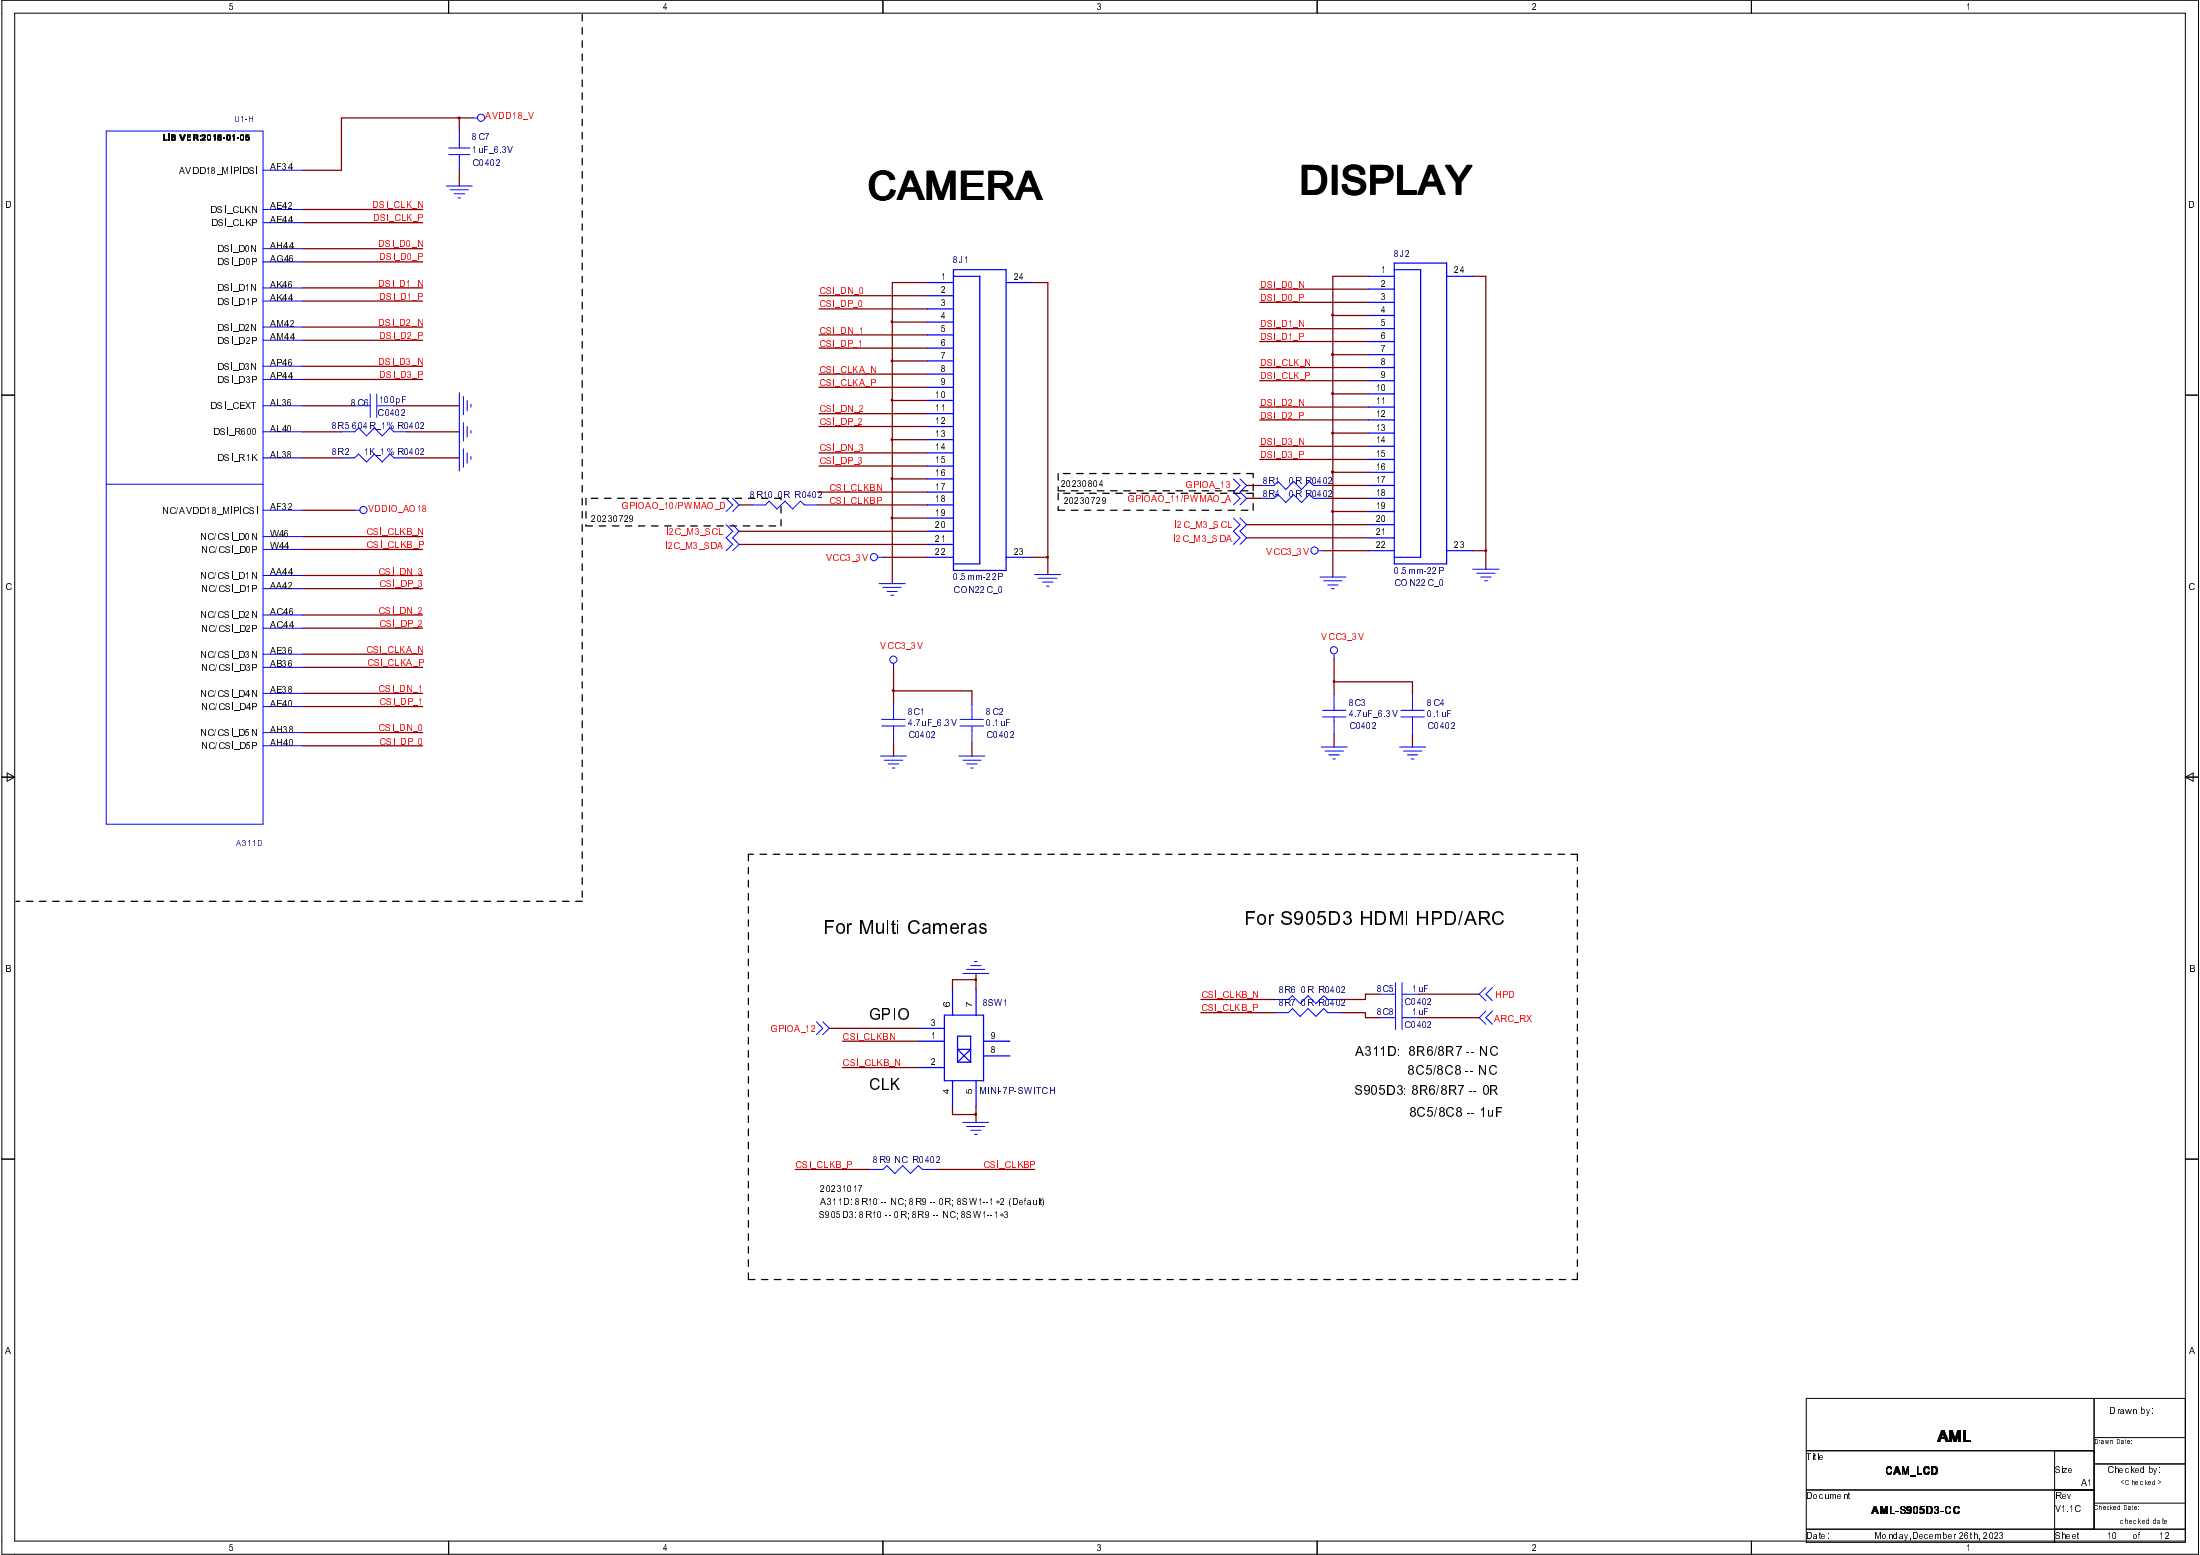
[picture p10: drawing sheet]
<svg xmlns="http://www.w3.org/2000/svg" width="297mm" height="210mm" viewBox="0 0 297 210" stroke-linecap="round" stroke-linejoin="round" font-family="sans-serif">
<g fill="none" stroke="#800000" stroke-width=".17">
<path d="M62 15.9v1.8M63.8 15.9h-17.7v7.1h-5.3M40.8 38.9h16.3M40.8 35.3h16.3M40.8 33.6h16.3M40.8 28.3h16.3M40.8 30.1h16.3M62 23v2.1M110.6 39.9h14.6M125.2 38.1h-4.7v40.7M139.4 38.1h2.1v39.5M170.1 39h14.6"/>
<path d="M184.7 37.3h-4.7v40.6M198.8 37.3h1.8v39.5M40.8 40.6h16.3M40.8 44.2h16.3M40.8 54.8h7.1M40.8 51.2h16.3M40.8 49.4h16.3M40.8 45.9h16.3M40.8 58.3h5.3M53.2 54.8h8.8M54.9 58.3h7.1M110.6 41.7h14.6"/>
<path d="M110.6 45.2h14.6M110.6 47h14.6M110.6 50.5h14.6M110.6 52.3h14.6M110.6 55.8h14.6M110.6 57.6h14.6M120.5 43.5h4.7M120.5 48.7h4.7M120.5 54.1h4.7M120.5 59.4h4.7M170.1 40.8h14.6M170.1 44.4h14.6"/>
<path d="M170.1 46.1h14.6M170.1 49.6h14.6M170.1 51.4h14.6M170.1 54.9h14.6M170.1 56.7h14.6M180 42.6h4.7M180 47.9h4.7M180 53.2h4.7M180 58.5h4.7M40.8 68.9h7.1M40.8 61.8h5.3M40.8 79.5h16.3"/>
<path d="M40.8 77.7h16.3M40.8 72.4h16.3M40.8 74.2h16.3M54.9 61.8h7.1M99.8 71.7h25.4M99.8 73.5h25.4M99.8 68.2h1.8M110.4 66.4h14.8M110.4 68.2h14.8M110.6 61.1h14.6M110.6 62.9h14.6M119.2 75.2h6"/>
<path d="M120.5 64.6h4.7M120.5 69.9h4.7M139.4 75.2h2.1M168.3 70.8h16.4M168.3 72.6h16.4M168.3 65.5h2M168.3 67.3h2M170.1 60.2h14.6M170.1 62h14.6M178.7 74.3h6M179.1 65.5h5.6M179.1 67.3h5.6"/>
<path d="M180 63.8h4.7M180 69h4.7M198.8 74.3h1.8M40.8 93.6h16.3M40.8 95.4h16.3M40.8 88.3h16.3M40.8 90.1h16.3M40.8 98.9h16.3M40.8 84.8h16.3M40.8 83h16.3M120.6 90.3v4.7M120.6 93.3h10.6v1.7"/>
<path d="M180.1 89v4.8M180.1 99.1v1.7M180.1 92h10.6v1.8M190.7 99.1v1.7M40.8 100.7h16.3M120.6 100.3v1.8M131.2 100.3v1.8M112 138.8h12M131.8 132.2h-3.2v1.3M131.8 131.4v2.1M162.1 134.9h10.1M162.1 136.7h10.1"/>
<path d="M181 136.7h3.4v.7h1.9M186.3 134.2h-1.9v.7h-3.4M191.6 134.2h8.1M191.6 137.4h8.1M107.4 157.9h10.1M113.7 140.5h10.3M113.7 144.1h10.3M126.3 157.9h13.4M128.6 149.4v1.1h3.2M131.8 149.4v2.1"/>
</g>
<path d="M61.9 15.8h.2v.1l-.1 .1h-.1z" fill-rule="evenodd" fill="#800000"/>
<path d="M61.9 15.8h.2v.1l-.1 .1h-.1z" fill="none" stroke="#800000" stroke-width=".14"/>
<path d="M120.3 43.3h.2v.2h-.2z" fill-rule="evenodd" fill="#800000"/>
<path d="M120.3 43.3h.2v.2h-.2z" fill="none" stroke="#800000" stroke-width=".14"/>
<path d="M120.3 48.6h.2v.2h-.2z" fill-rule="evenodd" fill="#800000"/>
<path d="M120.3 48.6h.2v.2h-.2z" fill="none" stroke="#800000" stroke-width=".14"/>
<path d="M120.3 53.9h.2v.2h-.2z" fill-rule="evenodd" fill="#800000"/>
<path d="M120.3 53.9h.2v.2h-.2z" fill="none" stroke="#800000" stroke-width=".14"/>
<path d="M120.3 59.3h.2v.1h-.2z" fill-rule="evenodd" fill="#800000"/>
<path d="M120.3 59.3h.2v.1h-.2z" fill="none" stroke="#800000" stroke-width=".14"/>
<path d="M120.3 64.5h.2l.1 .1-.2 .2-.1-.1z" fill-rule="evenodd" fill="#800000"/>
<path d="M120.3 64.5h.2l.1 .1-.2 .2-.1-.1z" fill="none" stroke="#800000" stroke-width=".14"/>
<path d="M120.3 69.8h.2v.2h-.2z" fill-rule="evenodd" fill="#800000"/>
<path d="M120.3 69.8h.2v.2h-.2z" fill="none" stroke="#800000" stroke-width=".14"/>
<path d="M179.8 42.4h.2l.1 .1-.2 .2-.1-.1z" fill-rule="evenodd" fill="#800000"/>
<path d="M179.8 42.4h.2l.1 .1-.2 .2-.1-.1z" fill="none" stroke="#800000" stroke-width=".14"/>
<path d="M179.8 47.7h.2v.3h-.2z" fill-rule="evenodd" fill="#800000"/>
<path d="M179.8 47.7h.2v.3h-.2z" fill="none" stroke="#800000" stroke-width=".14"/>
<path d="M179.8 53h.2l.1 .1-.2 .2-.1-.1z" fill-rule="evenodd" fill="#800000"/>
<path d="M179.8 53h.2l.1 .1-.2 .2-.1-.1z" fill="none" stroke="#800000" stroke-width=".14"/>
<path d="M179.8 58.4h.2l.1 .1-.2 .1-.1-.1z" fill-rule="evenodd" fill="#800000"/>
<path d="M179.8 58.4h.2l.1 .1-.2 .1-.1-.1z" fill="none" stroke="#800000" stroke-width=".14"/>
<path d="M179.8 63.6h.2v.2h-.2z" fill-rule="evenodd" fill="#800000"/>
<path d="M179.8 63.6h.2v.2h-.2z" fill="none" stroke="#800000" stroke-width=".14"/>
<path d="M179.8 69h.2h.1l-.2 .2-.1-.1z" fill-rule="evenodd" fill="#800000"/>
<path d="M179.8 69h.2h.1l-.2 .2-.1-.1z" fill="none" stroke="#800000" stroke-width=".14"/>
<path d="M120.5 93.1h.2v.2h-.2z" fill-rule="evenodd" fill="#800000"/>
<path d="M120.5 93.1h.2v.2h-.2z" fill="none" stroke="#800000" stroke-width=".14"/>
<path d="M180 91.9h.2v.2h-.2z" fill-rule="evenodd" fill="#800000"/>
<path d="M180 91.9h.2v.2h-.2z" fill="none" stroke="#800000" stroke-width=".14"/>
<path d="M141.3 75.1h.2v.2h-.2z" fill-rule="evenodd" fill="#800000"/>
<path d="M141.3 75.1h.2v.2h-.2z" fill="none" stroke="#800000" stroke-width=".14"/>
<path d="M200.5 74.2h.2v.2h-.2z" fill-rule="evenodd" fill="#800000"/>
<path d="M200.5 74.2h.2v.2h-.2z" fill="none" stroke="#800000" stroke-width=".14"/>
<path d="M131.6 132.2h.2v.1h-.2z" fill-rule="evenodd" fill="#800000"/>
<path d="M131.6 132.2h.2v.1h-.2z" fill="none" stroke="#800000" stroke-width=".14"/>
<path d="M131.6 150.3h.2l.1 .1-.2 .2-.1-.1z" fill-rule="evenodd" fill="#800000"/>
<path d="M131.6 150.3h.2l.1 .1-.2 .2-.1-.1z" fill="none" stroke="#800000" stroke-width=".14"/>
<g fill="none" stroke="#00f" stroke-width=".14">
<path d="M14.3 17.7h21.2v93.6h-21.2zM60.6 20h2.9M62 17.7v2.3M63.8 15.9h.7M35.5 23h5.3M35.5 28.3h5.3M35.5 30.1h5.3M35.5 33.6h5.3M35.5 35.3h5.3M35.5 38.9h5.3M60.2 25.1h3.6M60.6 20.9h2.9"/>
<path d="M60.8 25.6h2.4M61.3 26.2h1.4M61.8 26.7h.4M62 20.9v2.1M35.5 40.6h5.3M35.5 44.2h5.3M35.5 45.9h5.3M35.5 49.4h5.3M35.5 51.2h5.3M35.5 54.8h5.3M35.5 58.3h5.3M46.1 58.3h1.8l.5-.6 1.1 1.1 1-1.1 1.1 1.1 1.1-1.1 .5 .6h1.7"/>
<path d="M47.9 54.8h2.1M50 53.2v3.1M50.9 54.8h2.3M50.9 53.2v3.1M62 53v10.6M62.6 53.5v2.5M62.6 57.1v2.4M63.1 54.1v1.4M63.1 57.6v1.4M63.6 54.6v.3M63.6 58.1v.4M14.3 65.4h21.2"/>
<path d="M35.5 77.7h5.3M35.5 79.5h5.3M35.5 72.4h5.3M35.5 74.2h5.3M35.5 68.9h5.3M35.5 61.8h5.3M46.1 61.8h1.8l.5-.5 1.1 1.1 1-1.1 1.1 1.1 1.1-1.1 .5 .5h1.7M47.9 68.9h.7M62.6 60.6v2.5M63.1 61.1v1.4M63.6 61.6v.4M98 70.8l.9 .9-.9 .9 .9 .9-.9 .8"/>
<path d="M98 67.3l.9 .9-.9 .8M98.9 70.8l.9 .9-.9 .9 .9 .9-.9 .8M98.9 67.3l.9 .9-.9 .8M101.6 68.2h1.7l.5-.6 1.1 1.1 1.1-1.1 1 1.1 1.1-1.1 .5 .6h1.8M118.5 75.2h.7M118.7 78.8h3.5M119.2 79.3h2.5M119.8 79.8h1.4M139.7 77.6h3.5M140.2 78.1h2.5M140.8 78.6h1.4M141.3 79.1h.3"/>
<path d="M166.5 64.6l.9 .9-.9 .9 .9 .9-.9 .9M166.5 69.9l.9 .9-.9 .9 .9 .9-.9 .9M167.4 64.6l.9 .9-.9 .9 .9 .9-.9 .9M167.4 69.9l.9 .9-.9 .9 .9 .9-.9 .9M170.3 65.5h1.7l.5-.5 1.1 1.1 1.1-1.1 1 1.1 1.1-1.1 .5 .5h1.8M170.3 67.3h1.7l.5-.5 1.1 1 1.1-1 1 1 1.1-1 .5 .5h1.8M178 74.3h.7M178.2 77.9h3.5M178.7 78.4h2.5M179.3 79h1.4M179.8 79.5h.3M198.8 76.8h3.6"/>
<path d="M199.4 77.4h2.4M199.9 77.9h1.4M200.4 78.4h.4M35.5 83h5.3M35.5 95.4h5.3M35.5 98.9h5.3M35.5 90.1h5.3M35.5 93.6h5.3M35.5 84.8h5.3M35.5 88.3h5.3M119 98h3.2M119 97.1h3.2"/>
<path d="M120.3 80.3h.3M120.6 89.5v.8M120.6 95v2.1M120.6 98v2.3M129.6 98h3.2M129.6 97.1h3.2M131.2 95v2.1M131.2 98v2.3M178.6 96.8h3.1M178.6 95.9h3.1M180.1 88.3v.7M180.1 93.8v2.1"/>
<path d="M180.1 96.8v2.3M189.1 96.8h3.2M189.1 95.9h3.2M190.7 93.8v2.1M190.7 96.8v2.3M35.5 100.7h5.3M118.9 102.1h3.5M119.4 102.6h2.5M119.9 103.1h1.5M120.5 103.7h.3M129.5 102.1h3.5M130 102.6h2.5"/>
<path d="M130.5 103.1h1.4M131.1 103.7h.3M178.4 100.8h3.5M178.9 101.4h2.5M179.4 101.9h1.4M180 102.4h.3M189 100.8h3.5M189.5 101.4h2.5M190 101.9h1.4M190.5 102.4h.4M110.2 137.9l.9 .9-.9 .9M111.1 137.9l.9 .9-.9 .9"/>
<path d="M130 131.4h3.5M130.5 130.9h2.5M131.1 130.3h1.4M131.6 129.8h.3M172.2 134.9h1.7l.6-.5 1.1 1.1 1-1.1 1.1 1.1 1-1.1 .6 .5h1.7M172.2 136.7h1.7l.6-.6 1.1 1.1 1-1.1 1.1 1.1 1-1.1 .6 .6h1.7M186.3 134.2h2.1M186.3 137.4h2.1M188.4 132.6v6.4M189.3 134.2h2.3M189.3 132.6v6.4M189.3 137.4h2.3"/>
<path d="M200.6 133.3l-.9 .9 .9 .9M200.6 136.5l-.9 .9 .9 .9M201.5 133.3l-.9 .9 .9 .9M201.5 136.5l-.9 .9 .9 .9M117.5 157.9h1.7l.6-.5 1 1 1.1-1 1 1 1.1-1 .5 .5h1.8M130 151.5h3.5M130.5 152.1h2.5M131.1 152.6h1.4M131.6 153.1h.3"/>
<circle cx="65" cy="15.9" r=".49"/>
<circle cx="49.1" cy="68.8" r=".49"/>
<circle cx="118" cy="75.2" r=".49"/>
<circle cx="177.5" cy="74.3" r=".49"/>
<circle cx="120.6" cy="89" r=".49"/>
<circle cx="180.1" cy="87.8" r=".49"/>
</g>
<g fill="none" stroke="#00f" stroke-width=".17">
<path d="M125.2 38.1h3.5M125.2 39.9h3.5M128.7 36.4h7.1v40.6h-7.1zM128.7 37.3h3.6v38.8h-3.6M135.8 38.1h3.6M184.7 37.3h3.6M184.7 39h3.6M188.3 36.4h3.5v38.8h-3.5M188.3 35.5h7v40.6h-7zM195.3 37.3h3.5M125.2 41.7h3.5M125.2 43.5h3.5"/>
<path d="M125.2 45.2h3.5M125.2 47h3.5M125.2 48.7h3.5M125.2 50.5h3.5M125.2 52.3h3.5M125.2 54.1h3.5M125.2 55.8h3.5M125.2 57.6h3.5M125.2 59.4h3.5M184.7 40.8h3.6M184.7 42.6h3.6M184.7 44.4h3.6"/>
<path d="M184.7 46.1h3.6M184.7 47.9h3.6M184.7 49.6h3.6M184.7 51.4h3.6M184.7 53.2h3.6M184.7 54.9h3.6M184.7 56.7h3.6M184.7 58.5h3.6M125.2 61.1h3.5M125.2 62.9h3.5M125.2 64.6h3.5M125.2 66.4h3.5"/>
<path d="M125.2 68.2h3.5M125.2 69.9h3.5M125.2 71.7h3.5M125.2 73.5h3.5M125.2 75.2h3.5M135.8 75.2h3.6M184.7 60.2h3.6M184.7 62h3.6M184.7 63.8h3.6M184.7 65.5h3.6M184.7 67.3h3.6M184.7 69h3.6"/>
<path d="M184.7 70.8h3.6M184.7 72.6h3.6M184.7 74.3h3.6M195.3 74.3h3.5M124 138.8h3.5M127.5 137h5.3v8.9h-5.3zM128.6 133.5v3.5M131.8 133.5v3.5M124 140.5h3.5M124 144.1h3.5M128.6 145.9v3.5M129.3 143.4v-3.5h1.8v3.5"/>
<path d="M129.3 143.4h1.8M129.3 143.4l1.8-1.8h-1.8l1.8 1.8M131.8 145.9v3.5M132.8 140.5h3.6M132.8 142.5h3.6"/>
</g>
<g fill="none" stroke="#000" stroke-width=".14">
<path d="M.3 0h296.5v209.8h-296.5zM60.6 0v1.8M119.2 0v1.8M177.8 0v1.8M236.5 0v1.8M.3 53.3h1.7M295.1 53.3h1.7M.3 104.9h1.7M1 104.4l1 .5-1 .6zM295.1 104.9h1.7M295.1 104.9l1-.5v1.1zM.3 156.5h1.7"/>
<path d="M295.1 156.5h1.7M243.9 195.8h38.8M277.4 195.8v12.4M282.7 188.8v17.6M282.7 197.6h12.4M282.7 194.1h12.4M295.1 188.8h-51.2v19.4h51.2v-206.4h-293.1v206.2h293.1M60.6 208v1.8M119.2 208v1.8M177.8 208v1.8M236.5 208v1.8M243.9 201.1h38.8"/>
<path d="M243.9 206.4h51.2M282.7 202.9h12.4"/>
</g>
<g fill="none" stroke="#000" stroke-width=".17">
<path d="M78.6 1.9v.9M78.6 3.7v.9M78.6 5.5v.9M78.6 7.3v.9M78.6 9v.9M78.6 10.8v.9M78.6 12.5v.9M78.6 14.3v.9M78.6 16.1v.9M78.6 17.9v.9M78.6 19.6v.9M78.6 21.4v.9"/>
<path d="M78.6 23.2v.8M78.6 24.9v.9M78.6 26.7v.9M78.6 28.4v.9M78.6 30.2v.9M78.6 32v.9M78.6 33.7v.9M78.6 35.5v.9M78.6 37.3v.8M78.6 39v.9M78.6 40.8v.9M78.6 42.6v.9"/>
<path d="M78.6 44.4v.8M78.6 46.1v.9M78.6 47.9v.8M78.6 49.6v.9M78.6 51.4v.9M78.6 53.2v.9M78.6 54.9v.9M78.6 56.7v.9M78.6 58.5v.9M78.6 60.2v.9M78.6 62v.9M78.6 63.8v.8"/>
<path d="M78.6 65.5v.9M78.6 67.3v.9M78.6 69v.9M78.6 70.8v.9M78.6 72.6v.9M78.6 74.3v.9M78.6 76.1v.9M78.6 77.9v.9M78.6 79.7v.9M79.1 67.3v.9M79.1 69v.9M79.1 70.8v.2h.9"/>
<path d="M79.8 67.3h.9M80.9 71h.9M81.6 67.3h.9M82.7 71h.9M83.4 67.3h.9M84.5 71h.8M85.2 67.3h.8M86.2 71h.9M86.9 67.3h.9M88 71h.9M88.7 67.3h.8M89.7 71h.9"/>
<path d="M90.4 67.3h.9M91.5 71h.9M92.2 67.3h.9M93.3 71h.8M94 67.3h.9M95 71h.9M95.8 67.3h.8M96.8 71h.9M97.5 67.3h.9M98.5 71h.9M99.3 67.3h.9M100.3 71h.9"/>
<path d="M101 67.3h.9M102.1 71h.9M102.8 67.3h.9M103.8 71h.9M104.6 67.3h.8v.2M105.4 68.4v.9M105.4 70.1v.9M142.9 63.9v.9M142.9 65.7v.6h.9M142.9 66.6v.9M142.9 68.4v.5h.9M143.6 66.6h.9"/>
<path d="M143.6 63.9h.9M144.6 68.9h.9M144.6 66.3h.9M145.4 66.6h.9M145.4 63.9h.9M146.4 68.9h.9M146.4 66.3h.9M147.1 66.6h.9M147.1 63.9h.9M148.2 68.9h.9M148.2 66.3h.9M148.9 66.6h.9"/>
<path d="M148.9 63.9h.9M149.9 68.9h.9M149.9 66.3h.9M150.7 66.6h.8M150.7 63.9h.8M151.7 68.9h.9M151.7 66.3h.9M152.4 66.6h.9M152.4 63.9h.9M153.5 68.9h.8M153.5 66.3h.8M154.2 66.6h.9"/>
<path d="M154.2 63.9h.9M155.2 68.9h.9M155.2 66.3h.9M156 66.6h.8M156 63.9h.8M157 68.9h.9M157 66.3h.9M157.7 66.6h.9M157.7 63.9h.9M158.8 68.9h.9M158.8 66.3h.9M159.5 66.6h.9"/>
<path d="M159.5 63.9h.9M160.6 68.9h.8M160.6 66.3h.8M161.2 66.6h.9M161.2 63.9h.9M162.3 68.9h.9M162.3 66.3h.9M163 66.6h.9M163 63.9h.9M164.1 68.9h.8M164.1 66.3h.8M164.8 66.6h.8"/>
<path d="M164.8 63.9h.8M165.8 68.9h.9M165.8 66.3h.9M166.5 66.6h.9M166.5 63.9h.9M167.6 68.9h.9M167.6 66.3h.9M168.3 63.9h.9v.6M168.3 66.6h.9v.5M169.2 65.4v.9M169.2 68v.9M78.6 81.4v.9"/>
<path d="M78.6 83.2v.9M78.6 84.9v.9M78.6 86.7v.9M78.6 88.5v.9M78.6 90.3v.8M78.6 92v.9M78.6 93.8v.9M78.6 95.5v.9M78.6 97.3v.9M78.6 99.1v.8M78.6 100.8v.9M78.6 102.6v.9"/>
<path d="M78.6 104.4v.8M78.6 106.1v.9M78.6 107.9v.9M78.6 109.7v.8M78.6 111.4v.9M78.6 113.2v.9M78.6 115v.9M78.6 116.8v.8M78.6 118.5v.9M101 117.1v.8M101 118.8v.9M101.7 115.3h-.7v.9"/>
<path d="M102.6 115.3h.9M104.4 115.3h.9M106.2 115.3h.8M107.9 115.3h.9M109.7 115.3h.9M111.5 115.3h.8M113.2 115.3h.9M115 115.3h.9M116.8 115.3h.8M118.5 115.3h.9M120.3 115.3h.9M122 115.3h.9"/>
<path d="M123.8 115.3h.9M125.6 115.3h.8M127.3 115.3h.9M129.1 115.3h.9M130.9 115.3h.9M132.6 115.3h.9M134.4 115.3h.9M136.1 115.3h.9M137.9 115.3h.9M139.7 115.3h.9M141.5 115.3h.9M143.2 115.3h.9"/>
<path d="M145 115.3h.9M146.8 115.3h.9M148.5 115.3h.9M150.3 115.3h.9M152.1 115.3h.8M153.8 115.3h.9M155.6 115.3h.9M157.4 115.3h.8M159.1 115.3h.9M160.9 115.3h.9M162.6 115.3h.9M164.4 115.3h.9"/>
<path d="M166.2 115.3h.9M168 115.3h.8M169.7 115.3h.9M171.5 115.3h.9M173.3 115.3h.9M175 115.3h.9M176.8 115.3h.9M178.6 115.3h.8M180.3 115.3h.9M182.1 115.3h.9M183.9 115.3h.8M185.6 115.3h.9"/>
<path d="M187.4 115.3h.9M189.1 115.3h.9M190.9 115.3h.9M192.7 115.3h.9M194.4 115.3h.9M196.2 115.3h.9M197.9 115.3h.9M199.7 115.3h.9M201.5 115.3h.9M203.3 115.3h.9M205 115.3h.9M206.8 115.3h.9"/>
<path d="M208.6 115.3h.9M210.4 115.3h.8M212.1 115.3h.9v.9M213 117.1v.8M213 118.8v.9M2.2 121.7h.5M3.6 121.7h.8M5.3 121.7h.9M7.1 121.7h.9M8.9 121.7h.8M10.6 121.7h.9M12.4 121.7h.9"/>
<path d="M14.2 121.7h.9M16 121.7h.8M17.7 121.7h.9M19.5 121.7h.8M21.2 121.7h.9M23 121.7h.9M24.8 121.7h.9M26.5 121.7h.9M28.3 121.7h.9M30.1 121.7h.8M31.8 121.7h.9M33.6 121.7h.9"/>
<path d="M35.3 121.7h.9M37.1 121.7h.9M38.9 121.7h.8M40.6 121.7h.9M42.4 121.7h.9M44.2 121.7h.9M45.9 121.7h.9M47.7 121.7h.9M49.5 121.7h.9M51.3 121.7h.9M53 121.7h.9M54.8 121.7h.9"/>
<path d="M56.5 121.7h.9M58.3 121.7h.9M60.1 121.7h.9M61.8 121.7h.9M63.6 121.7h.9M65.4 121.7h.8M67.1 121.7h.9M68.9 121.7h.9M70.7 121.7h.8M72.4 121.7h.9M74.2 121.7h.9M75.9 121.7h.9"/>
<path d="M77.7 121.7h.9M78.6 120.3v.8M101 120.6v.9M101 122.4v.9M101 124.2v.8M101 125.9v.9M101 127.7v.9M101 129.5v.8M101 131.2v.9M101 133v.9M101 134.7v.9M101 136.5v.9"/>
<path d="M101 138.3v.8M213 120.6v.9M213 122.4v.9M213 124.2v.8M213 125.9v.9M213 127.7v.9M213 129.5v.8M213 131.2v.9M213 133v.9M213 134.7v.9M213 136.5v.9M213 138.3v.8"/>
<path d="M101 140v.9M101 141.8v.9M101 143.6v.8M101 145.3v.9M101 147.1v.9M101 148.9v.9M101 150.6v.9M101 152.4v.9M101 154.2v.9M101 156v.8M101 157.7v.9M101 159.5v.9"/>
<path d="M213 140v.9M213 141.8v.9M213 143.6v.8M213 145.3v.9M213 147.1v.9M213 148.9v.9M213 150.6v.9M213 152.4v.9M213 154.2v.9M213 156v.8M213 157.7v.9M213 159.5v.9"/>
<path d="M101 161.2v.9M101 163v.9M101 164.8v.9M101 166.5v.9M101 168.3v.9M101 170.1v.8M101 171.8v.9h.9M102.8 172.7h.9M104.6 172.7h.8M106.3 172.7h.9M108.1 172.7h.9M109.9 172.7h.8"/>
<path d="M111.6 172.7h.9M113.4 172.7h.9M115.1 172.7h.9M116.9 172.7h.9M118.7 172.7h.9M120.5 172.7h.9M122.2 172.7h.9M124 172.7h.9M125.7 172.7h.9M127.5 172.7h.9M129.3 172.7h.9M131.1 172.7h.8"/>
<path d="M132.8 172.7h.9M134.6 172.7h.9M136.4 172.7h.8M138.1 172.7h.9M139.9 172.7h.9M141.6 172.7h.9M143.4 172.7h.9M145.2 172.7h.8M146.9 172.7h.9M148.7 172.7h.9M150.4 172.7h.9M152.2 172.7h.9"/>
<path d="M154 172.7h.9M155.8 172.7h.9M157.6 172.7h.8M159.3 172.7h.9M161.1 172.7h.9M162.9 172.7h.8M164.6 172.7h.9M166.4 172.7h.9M168.1 172.7h.9M169.9 172.7h.9M171.7 172.7h.8M173.4 172.7h.9"/>
<path d="M175.2 172.7h.9M176.9 172.7h.9M178.7 172.7h.9M180.5 172.7h.9M182.3 172.7h.8M184 172.7h.9M185.8 172.7h.8M187.5 172.7h.9M189.3 172.7h.9M191.1 172.7h.9M192.9 172.7h.9M194.6 172.7h.9"/>
<path d="M196.4 172.7h.9M198.2 172.7h.8M199.9 172.7h.9M201.7 172.7h.9M203.5 172.7h.8M205.2 172.7h.9M207 172.7h.9M208.7 172.7h.9M210.5 172.7h.9M213 171.8v.9h-.7M213 161.2v.9M213 163v.9"/>
<path d="M213 164.8v.9M213 166.5v.9M213 168.3v.9M213 170.1v.8"/>
</g>
<g font-size="5.5">
<text x="117.2" y="27">CAMERA</text>
<text x="175.5" y="26.2">DISPLAY</text>
</g>
<g font-size="2.7">
<text x="168" y="124.8">For S905D3 HDMI HPD/ARC</text>
<text x="111.1" y="126.1">For Multi Cameras</text>
</g>
<g font-size="2.2">
<text x="117.3" y="137.8">GPIO</text>
<text x="117.3" y="147.1">CLK</text>
<text x="261.5" y="194.7">AML</text>
</g>
<g font-size="1.8">
<text x="183" y="142.5">A311D: 8R6/8R7 -- NC</text>
<text x="182.8" y="147.8">S905D3: 8R6/8R7 -- 0R</text>
<text x="190" y="145.2">8C5/8C8 -- NC</text>
<text x="190.2" y="150.8">8C5/8C8 -- 1uF</text>
</g>
<g font-size="1.5">
<text x="254.5" y="199">CAM_LCD</text>
<text x="252.8" y="204.3">AML-S905D3-CC</text>
</g>
<g font-size="1.3">
<text x="30.9" y="1.4">5</text>
<text x="89.5" y="1.4">4</text>
<text x="148.2" y="1.4">3</text>
<text x="206.8" y="1.4">2</text>
<text x="265.4" y="1.4">1</text>
<text x="24.1" y="23.5">AVDD18_MIPIDSI</text>
<text x="36.4" y="23">AF34</text>
<text x=".7" y="28">D</text>
<text x="28.4" y="28.7">DSI_CLKN</text>
<text x="36.4" y="28.3">AE42</text>
<text x="295.5" y="28">D</text>
<text x="28.5" y="30.5">DSI_CLKP</text>
<text x="29.2" y="34">DSI_D0N</text>
<text x="29.3" y="35.8">DSI_D0P</text>
<text x="36.4" y="30.1">AE44</text>
<text x="36.4" y="33.6">AH44</text>
<text x="36.4" y="35.3">AG46</text>
<text x="29.2" y="39.3">DSI_D1N</text>
<text x="29.3" y="41.1">DSI_D1P</text>
<text x="36.4" y="38.9">AK46</text>
<text x="36.4" y="40.6">AK44</text>
<text x="127" y="37.8">1</text>
<text x="127" y="39.6">2</text>
<text x="127" y="41.4">3</text>
<text x="136.9" y="37.8">24</text>
<text x="186.5" y="36.9">1</text>
<text x="186.5" y="38.7">2</text>
<text x="186.5" y="40.5">3</text>
<text x="196.4" y="36.9">24</text>
<text x="29.2" y="44.6">DSI_D2N</text>
<text x="29.3" y="46.4">DSI_D2P</text>
<text x="36.4" y="44.2">AM42</text>
<text x="36.4" y="45.9">AM44</text>
<text x="127" y="43.1">4</text>
<text x="127" y="44.9">5</text>
<text x="127" y="46.7">6</text>
<text x="186.5" y="42.2">4</text>
<text x="186.5" y="44">5</text>
<text x="186.5" y="45.8">6</text>
<text x="186.5" y="47.5">7</text>
<text x="29.2" y="49.9">DSI_D3N</text>
<text x="29.3" y="51.7">DSI_D3P</text>
<text x="36.4" y="49.4">AP46</text>
<text x="36.4" y="51.2">AP44</text>
<text x="126.3" y="53.7">10</text>
<text x="127" y="48.4">7</text>
<text x="127" y="50.2">8</text>
<text x="127" y="51.9">9</text>
<text x="185.8" y="52.8">10</text>
<text x="186.5" y="49.3">8</text>
<text x="186.5" y="51.1">9</text>
<text x="28.4" y="55.2">DSI_CEXT</text>
<text x="28.7" y="58.8">DSI_R600</text>
<text x="36.4" y="54.8">AL36</text>
<text x="36.4" y="58.3">AL40</text>
<text x="126.3" y="55.5">11</text>
<text x="126.3" y="57.2">12</text>
<text x="126.3" y="59">13</text>
<text x="185.8" y="54.6">11</text>
<text x="185.8" y="56.3">12</text>
<text x="185.8" y="58.1">13</text>
<text x="185.8" y="59.9">14</text>
<text x="29.3" y="62.3">DSI_R1K</text>
<text x="36.4" y="61.8">AL38</text>
<text x="126.3" y="60.7">14</text>
<text x="126.3" y="62.5">15</text>
<text x="126.3" y="64.3">16</text>
<text x="143.2" y="65.7">20230804</text>
<text x="185.8" y="61.6">15</text>
<text x="185.8" y="63.4">16</text>
<text x="185.8" y="65.2">17</text>
<text x="21.9" y="69.3">NC/AVDD18_MIPICSI</text>
<text x="36.4" y="68.9">AF32</text>
<text x="79.8" y="70.4">20230729</text>
<text x="126.3" y="66.1">17</text>
<text x="126.3" y="67.8">18</text>
<text x="126.3" y="69.6">19</text>
<text x="126.3" y="71.3">20</text>
<text x="143.6" y="68">20230729</text>
<text x="185.8" y="66.9">18</text>
<text x="185.8" y="68.7">19</text>
<text x="185.8" y="70.4">20</text>
<text x="27" y="72.9">NC/CSI_D0N</text>
<text x="27.1" y="74.6">NC/CSI_D0P</text>
<text x="36.4" y="77.7">AA44</text>
<text x="36.4" y="72.4">W46</text>
<text x="36.4" y="74.2">W44</text>
<text x="126.3" y="73.1">21</text>
<text x="126.3" y="74.9">22</text>
<text x="136.9" y="74.9">23</text>
<text x="185.8" y="72.2">21</text>
<text x="185.8" y="74">22</text>
<text x="196.4" y="74">23</text>
<text x=".7" y="79.6">C</text>
<text x="27" y="83.5">NC/CSI_D2N</text>
<text x="27" y="78.1">NC/CSI_D1N</text>
<text x="27.1" y="79.9">NC/CSI_D1P</text>
<text x="36.4" y="83">AC46</text>
<text x="36.4" y="79.5">AA42</text>
<text x="295.5" y="79.6">C</text>
<text x="27" y="88.8">NC/CSI_D3N</text>
<text x="27.1" y="85.3">NC/CSI_D2P</text>
<text x="36.4" y="84.8">AC44</text>
<text x="36.4" y="88.3">AE36</text>
<text x="27" y="94.1">NC/CSI_D4N</text>
<text x="27.1" y="95.8">NC/CSI_D4P</text>
<text x="27.1" y="90.6">NC/CSI_D3P</text>
<text x="36.4" y="95.4">AE40</text>
<text x="36.4" y="90.1">AB36</text>
<text x="36.4" y="93.6">AE38</text>
<text x="27" y="99.4">NC/CSI_D5N</text>
<text x="27.1" y="101.1">NC/CSI_D5P</text>
<text x="36.4" y="100.7">AH40</text>
<text x="36.4" y="98.9">AH38</text>
<text x=".7" y="131.1">B</text>
<text x="295.5" y="131.1">B</text>
<text x="128.2" y="136">6</text>
<text x="131.4" y="136">78SW1</text>
<text x="125.7" y="140.2">1</text>
<text x="125.7" y="143.7">2</text>
<text x="125.7" y="138.5">3</text>
<text x="133.9" y="142.2">8</text>
<text x="133.9" y="140.2">9</text>
<text x="128.2" y="147.6">4</text>
<text x="131.4" y="147.6">5</text>
<text x="110.7" y="160.9">20231017</text>
<text x="110.6" y="164.4">S905D3: 8R10 -- 0R; 8R9 -- NC; 8SW1--1+3</text>
<text x="110.7" y="162.6">A311D: 8R10 -- NC; 8R9 -- 0R; 8SW1--1+2 (Default)</text>
<text x=".7" y="182.7">A</text>
<text x="295.5" y="182.7">A</text>
<text x="284.8" y="190.9">Drawn by:</text>
<text x="243.9" y="197.1">Title</text>
<text x="243.9" y="202.4">Document</text>
<text x="277.4" y="202.4">Rev</text>
<text x="277.4" y="198.8">Size</text>
<text x="281" y="200.6">A1</text>
<text x="284.5" y="198.8">Checked by:</text>
<text x="30.9" y="209.4">5</text>
<text x="89.5" y="209.4">4</text>
<text x="148.2" y="209.4">3</text>
<text x="206.8" y="209.4">2</text>
<text x="243.9" y="207.7">Date:</text>
<text x="253.1" y="207.7">Monday,December 26th, 2023</text>
<text x="265.4" y="209.4">1</text>
<text x="277.4" y="204.1">V1.1C</text>
<text x="277.4" y="207.7">Sheet</text>
<text x="284.5" y="207.7">10</text>
<text x="288" y="207.7">of</text>
<text x="291.5" y="207.7">12</text>
</g>
<g font-size="1.3" fill="#f00">
<text x="65.5" y="16.1">AVDD18_V</text>
<text x="50.2" y="28.1">DSI_CLK_N</text>
<text x="50.3" y="29.9">DSI_CLK_P</text>
<text x="51.1" y="33.4">DSI_D0_N</text>
<text x="51.2" y="35.1">DSI_D0_P</text>
<text x="51.1" y="38.7">DSI_D1_N</text>
<text x="51.2" y="40.5">DSI_D1_P</text>
<text x="110.6" y="39.8">CSI_DN_0</text>
<text x="110.6" y="41.5">CSI_DP_0</text>
<text x="170.1" y="38.9">DSI_D0_N</text>
<text x="170.1" y="40.6">DSI_D0_P</text>
<text x="51.1" y="44">DSI_D2_N</text>
<text x="51.2" y="45.8">DSI_D2_P</text>
<text x="110.6" y="45">CSI_DN_1</text>
<text x="110.6" y="46.8">CSI_DP_1</text>
<text x="170.1" y="44.2">DSI_D1_N</text>
<text x="170.1" y="45.9">DSI_D1_P</text>
<text x="51.1" y="49.3">DSI_D3_N</text>
<text x="51.2" y="51.1">DSI_D3_P</text>
<text x="110.6" y="50.3">CSI_CLKA_N</text>
<text x="110.6" y="52.1">CSI_CLKA_P</text>
<text x="170.1" y="49.4">DSI_CLK_N</text>
<text x="170.1" y="51.2">DSI_CLK_P</text>
<text x="110.6" y="55.7">CSI_DN_2</text>
<text x="110.6" y="57.4">CSI_DP_2</text>
<text x="170.1" y="54.8">DSI_D2_N</text>
<text x="170.1" y="56.5">DSI_D2_P</text>
<text x="110.6" y="60.9">CSI_DN_3</text>
<text x="110.6" y="62.7">CSI_DP_3</text>
<text x="160" y="65.9">GPIOA_13</text>
<text x="170.1" y="60">DSI_D3_N</text>
<text x="170.1" y="61.8">DSI_D3_P</text>
<text x="49.7" y="69">VDDIO_AO18</text>
<text x="83.9" y="68.7">GPIOAO_10/PWMAO_D</text>
<text x="112" y="68">CSI_CLKBP</text>
<text x="112" y="66.3">CSI_CLKBN</text>
<text x="152.2" y="67.8">GPIOAO_11/PWMAO_A</text>
<text x="158.6" y="71.3">I2C_M3_SCL</text>
<text x="49.4" y="72.2">CSI_CLKB_N</text>
<text x="49.4" y="74">CSI_CLKB_P</text>
<text x="51.1" y="77.6">CSI_DN_3</text>
<text x="89.7" y="74.2">I2C_M3_SDA</text>
<text x="89.9" y="72.2">I2C_M3_SCL</text>
<text x="111.5" y="75.8">VCC3_3V</text>
<text x="158.4" y="73.1">I2C_M3_SDA</text>
<text x="171" y="74.9">VCC3_3V</text>
<text x="51.1" y="82.8">CSI_DN_2</text>
<text x="51.1" y="79.3">CSI_DP_3</text>
<text x="49.4" y="88.1">CSI_CLKA_N</text>
<text x="49.5" y="89.9">CSI_CLKA_P</text>
<text x="51.1" y="84.6">CSI_DP_2</text>
<text x="118.9" y="87.6">VCC3_3V</text>
<text x="178.4" y="86.4">VCC3_3V</text>
<text x="51.1" y="93.4">CSI_DN_1</text>
<text x="51.2" y="95.2">CSI_DP_1</text>
<text x="51.1" y="98.7">CSI_DN_0</text>
<text x="51.2" y="100.5">CSI_DP_0</text>
<text x="162.1" y="134.7">CSI_CLKB_N</text>
<text x="162.1" y="136.5">CSI_CLKB_P</text>
<text x="201.7" y="137.9">ARC_RX</text>
<text x="201.8" y="134.7">HPD</text>
<text x="104" y="139.3">GPIOA_12</text>
<text x="113.7" y="140.4">CSI_CLKBN</text>
<text x="113.7" y="143.9">CSI_CLKB_N</text>
<text x="107.4" y="157.7">CSI_CLKB_P</text>
<text x="132.7" y="157.7">CSI_CLKBP</text>
</g>
<g font-size="1.3" fill="#000080">
<text x="63.8" y="18.9">8C7</text>
<text x="63.8" y="22.4">C0402</text>
<text x="63.8" y="20.7">1uF_6.3V</text>
<text x="128.7" y="35.6">8J1</text>
<text x="188.3" y="34.7">8J2</text>
<text x="44.8" y="58">8R5 604R_1% R0402</text>
<text x="47.5" y="54.8">8C6</text>
<text x="51" y="56.2">C0402</text>
<text x="51.1" y="54.4">100pF</text>
<text x="44.8" y="61.5">8R2</text>
<text x="49.1" y="61.5">1K_1% R0402</text>
<text x="170.5" y="65.4">8R1</text>
<text x="174.1" y="65.4">0R R0402</text>
<text x="101.3" y="67.3">8R10 0R R0402</text>
<text x="170.5" y="67.1">8R4</text>
<text x="174.1" y="67.1">0R R0402</text>
<text x="188.3" y="77.4">0.5mm-22P</text>
<text x="128.7" y="78.3">0.5mm-22P</text>
<text x="128.7" y="80.1">CON22C_0</text>
<text x="188.3" y="79.2">CON22C_0</text>
<text x="182.1" y="95.2">8C3</text>
<text x="192.7" y="95.2">8C4</text>
<text x="122.6" y="96.5">8C1</text>
<text x="122.6" y="98">4.7uF_6.3V</text>
<text x="122.6" y="99.7">C0402</text>
<text x="133.2" y="96.5">8C2</text>
<text x="133.2" y="98">0.1uF</text>
<text x="133.2" y="99.7">C0402</text>
<text x="182.1" y="96.8">4.7uF_6.3V</text>
<text x="182.1" y="98.4">C0402</text>
<text x="192.7" y="96.8">0.1uF</text>
<text x="192.7" y="98.4">C0402</text>
<text x="172.7" y="134">8R6 0R R0402</text>
<text x="172.7" y="135.8">8R7 0R R0402</text>
<text x="185.9" y="133.9">8C5</text>
<text x="185.9" y="137">8C8</text>
<text x="189.6" y="135.6">C0402</text>
<text x="190.7" y="133.9">1uF</text>
<text x="190.7" y="137">1uF</text>
<text x="189.6" y="138.8">C0402</text>
<text x="132.2" y="147.7">MINI-7P-SWITCH</text>
<text x="117.9" y="157">8R9 NC R0402</text>
</g>
<g font-size="1.2" fill="#000080">
<text x="31.5" y="16.4">U1-H</text>
<text x="31.8" y="114.3">A311D</text>
</g>
<text font-size="1.2" x="22" y="18.9">LIB VER:2018-01-05</text>
<g font-size="1.1">
<text x="286.3" y="200.4">&lt;Checked&gt;</text>
<text x="286.3" y="205.7">checked date</text>
</g>
<g font-size=".9">
<text x="282.7" y="194.9">Drawn Date:</text>
<text x="282.7" y="203.8">Checked Date:</text>
</g>
</svg>
